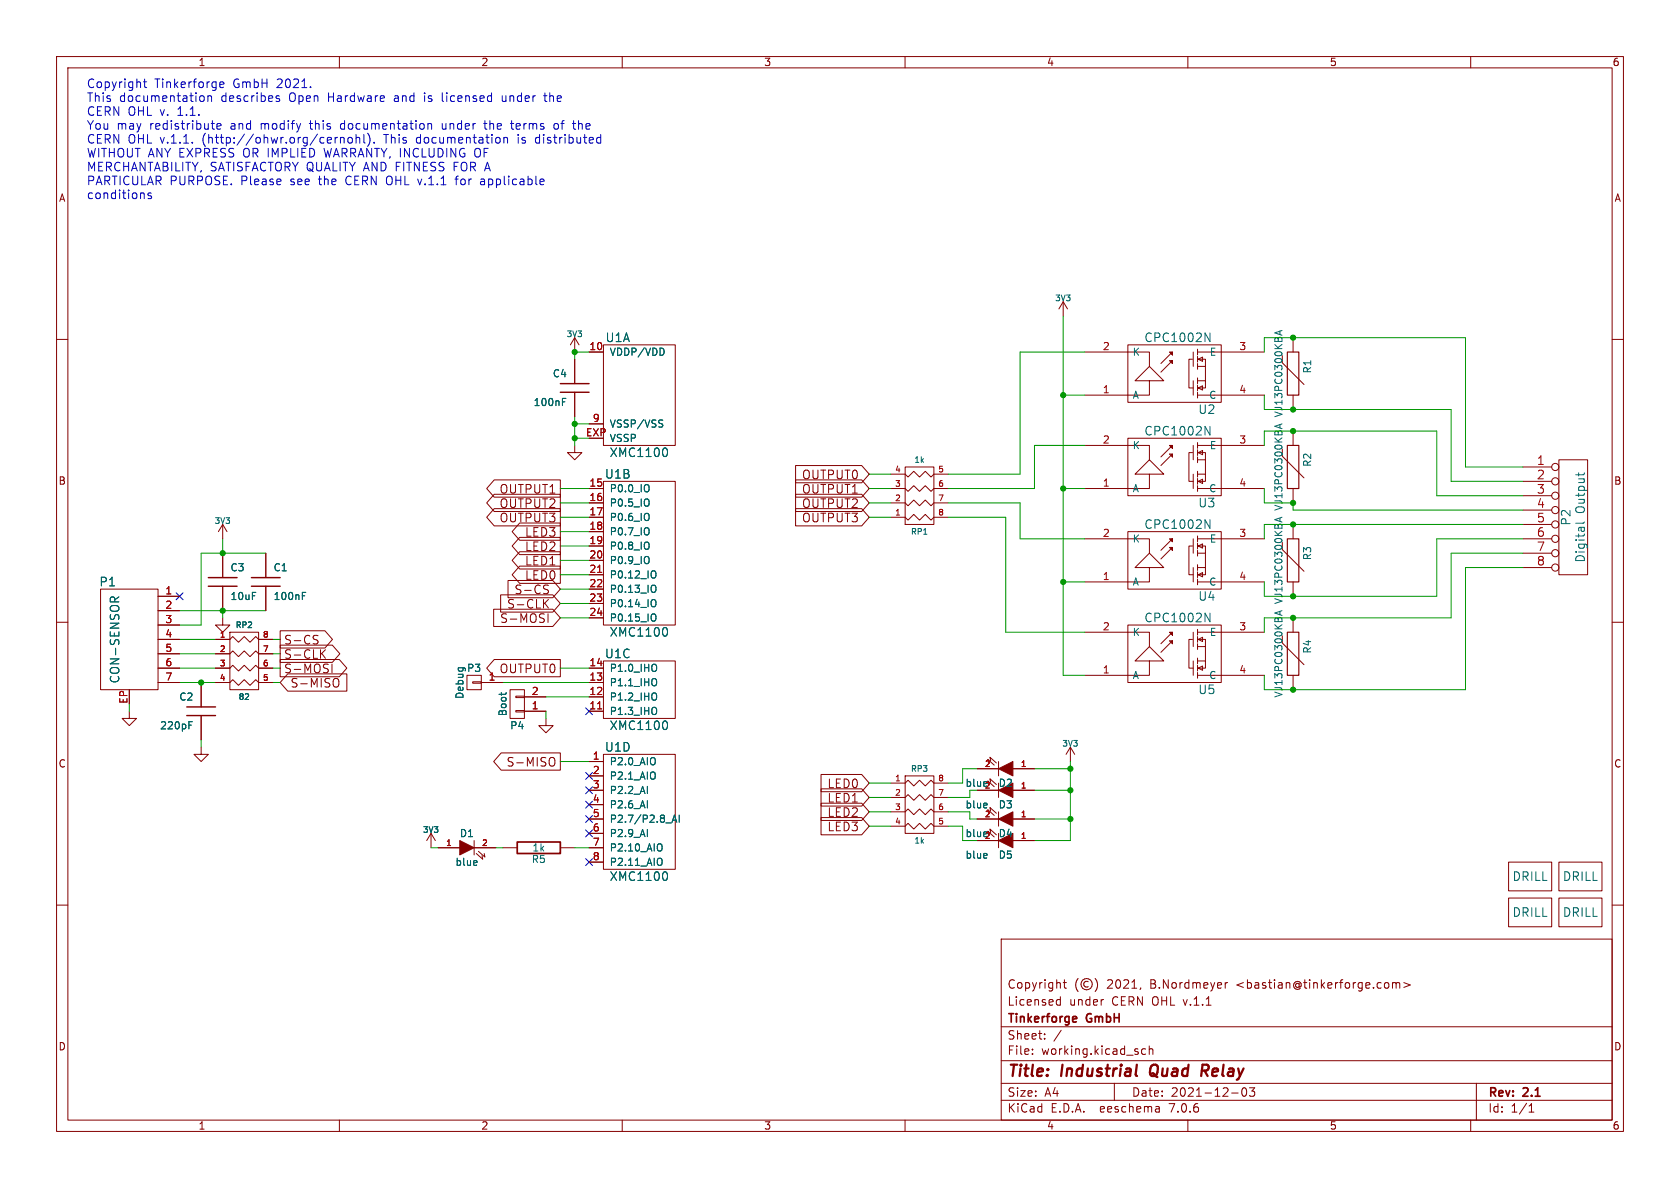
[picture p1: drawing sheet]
<svg xmlns="http://www.w3.org/2000/svg" width="297mm" height="210mm" viewBox="0 0 297 210" stroke-linecap="round" stroke-linejoin="round" font-family="sans-serif">
<g fill="none" stroke="#840000" stroke-width=".18">
<path d="M10 10h277v190h-277zM12 12h273v186h-273zM60 10v2M110 10v2M160 10v2M210 10v2M260 10v2M10 60h2M101.6 59.7l-.8 1.3M101.6 59.7v2.5M101.6 59.7l.8 1.3M188 53.3l-.8 1.3"/>
<path d="M188 53.3v2.6M188 53.3l.7 1.3M228.6 59.7v2.5M285 60h2M101.6 78.7v1.3h1.3l-1.3 1.3-1.3-1.3h1.3M101.6 63.5v4.3M101.6 69.3v4.4M104.1 62.2h2.6M104.1 74.9h2.6M106.7 61h12.7v17.7h-12.7zM191.8 62.2h11.4v2.6M191.8 78.7h11.4v2.6"/>
<path d="M199.4 61h16.5v10.1h-16.5zM199.4 77.5h16.5v10.1h-16.5zM203.2 67.3h2.5l-2.5-2.5-2.5 2.5h2.5v2.6h-11.4M207.3 64.3l-.5-.5h.5v.5v-.5l-2.1 2M207.3 62.7l-.5-.5h.5v.5v-.5l-2.1 2.1M207.3 79.2l-.5-.5h.5v.5v-.5l-2.1 2.1M210.8 63.5h-.6v5.1h.7M210.9 62.2v2.6M210.9 67.3v2.6M210.9 78.7v2.6M211.7 62.2h11.8M211.7 69.9h11.8"/>
<path d="M211.7 63.5h1.4v1.3h-1.4M211.7 67.3h1.4v1.3h-1.4M211.7 78.7h11.8M211.7 61.7v1M211.7 63v1M211.7 64.3v1M211.7 66.8v1M211.7 68.1v1M211.7 69.3v1.1M211.7 78.2v1M211.7 79.5v1M211.8 63.5l.8-.4v.8z"/>
<path d="M211.8 68.6l.8-.4v.8zM213.1 64.8v2.5M226.7 79.4v1.2l3.8 3.9M226.7 62.9v1.2l3.8 3.9M228.6 69.9v2.5M228.6 76.2v2.5M39.4 92.7l-.8 1.3M39.4 92.7v2.6M39.4 97.8v4.3M39.4 92.7l.7 1.3M47 97.8v4.3M87.4 89.9h11.7v3.1h-11.7l-1.4-1.6z"/>
<path d="M87.4 87.4h11.7v3h-11.7l-1.4-1.5zM87.4 84.8h11.7v3.1h-11.7l-1.4-1.5zM91.9 97.5h7.2v3.1h-7.2l-1.4-1.5zM91.9 95h7.2v3h-7.2l-1.4-1.5zM91.9 92.5h7.2v3h-7.2l-1.4-1.5zM104.1 91.4h2.6M104.1 88.9h2.6M104.1 86.4h2.6M104.1 94h2.6M104.1 96.5h2.6M104.1 99.1h2.6M106.7 85.1h12.7v25.4h-12.7z"/>
<path d="M140.6 84.8h11.7l1.4 1.6-1.4 1.5h-11.7zM140.6 87.4h11.7l1.4 1.5-1.4 1.5h-11.7zM140.6 82.3h11.7l1.4 1.5-1.4 1.5h-11.7zM140.6 89.9h11.7l1.4 1.5-1.4 1.6h-11.7zM157.5 83.8h2.5l.5 .5 1-1 1.1 1 1-1 1 1 .5-.5h2.5M157.5 86.4h2.5l.5 .5 1-1 1.1 1 1-1 1 1 .5-.5h2.5M157.5 88.9h2.5l.5 .5 1-1 1.1 1 1-1 1 1 .5-.5h2.5M157.5 91.4h2.5l.5 .5 1-1 1.1 1 1-1 1 1 .5-.5h2.5M160 82.6h5.1v10.1h-5.1zM191.8 95.3h11.4v2.5M199.4 94h16.5v10.1h-16.5zM203.2 83.8h2.5l-2.5-2.5-2.5 2.5h2.5v2.6h-11.4"/>
<path d="M207.3 97.3l-.5-.5h.5v.5v-.5l-2.1 2M207.3 95.8l-.5-.5h.5v.5v-.5l-2.1 2M207.3 80.8l-.5-.5h.5v.5v-.5l-2.1 2M210.8 96.5h-.6v5.1h.7M210.8 80h-.6v5.1h.7M210.9 83.8v2.6M210.9 95.3v2.5M211.7 95.3h11.8M211.7 96.5h1.4v1.3h-1.4M211.7 86.4h11.8M211.7 80h1.4v1.3h-1.4M211.7 83.8h1.4v1.3h-1.4"/>
<path d="M211.7 80.8v1M211.7 83.3v1M211.7 84.6v1M211.7 85.9v1M211.7 94.7v1.1M211.7 96v1M211.7 97.3v1M211.7 99.8v1M211.8 96.5l.8-.4v.8zM211.8 80l.8-.4v.8zM211.8 85.1l.8-.4v.8zM213.1 81.3v2.5"/>
<path d="M213.1 97.8v2.5M226.7 95.9v1.3l3.8 3.8M228.6 86.4v2.5M228.6 92.7v2.6M269.2 82.6h5.1M269.2 85.1h5.1M269.2 87.6h5.1M269.2 90.2h5.1M269.2 92.7h5.1M269.2 95.3h5.1M269.2 97.8h5.1M275.6 81.3h5.1v20.3h-5.1z"/>
<path d="M10 110h2M17.8 104.1h10.1v17.8h-10.1zM27.9 113h3.8M27.9 115.6h3.8M27.9 118.1h3.8M27.9 105.4h3.8M27.9 108h3.8M27.9 110.5h3.8M38.1 118.1h2.5l.5-.5 1.1 1 1-1 1 1 1-1 .5 .5h2.6M38.1 115.6h2.5l.5-.5 1.1 1 1-1 1 1 1-1 .5 .5h2.6M38.1 113h2.5l.5-.5 1.1 1 1-1 1 1 1-1 .5 .5h2.6M39.4 109.2v1.3h1.2l-1.2 1.3-1.3-1.3h1.3"/>
<path d="M39.4 103.6v4.4M40.6 111.8h5.1v10.1h-5.1zM47 103.6v4.4M49.5 114h9.3l1.3 1.6-1.3 1.5h-9.3zM49.5 116.6h10.5l1.3 1.5-1.3 1.5h-10.5zM49.5 111.5h7.9l1.4 1.5-1.4 1.6h-7.9zM50.9 119.1h10.4v3.1h-10.4l-1.4-1.5zM55.6 113l.5 .2 .1 .3-.3 .3h-.3M55.6 112.3l.6 .1M56.9 115.5l.6 .9M57.5 114.9l-.8 .8M58.7 117.4v1.5"/>
<path d="M59.3 119.9a.51 .51 0 0 1 .6 .5v.5a.51 .51 0 0 1-.6 .6M82.5 119.4h2.6v2.5h-2.6zM87.3 107.7h10.4l1.4 1.5-1.4 1.5h-10.4zM87.4 116.6h11.7v3h-11.7l-1.4-1.5zM88.5 105.2h9.2l1.4 1.5-1.4 1.5h-9.2zM89.8 102.6h7.9l1.4 1.5-1.4 1.6h-7.9zM91.9 100.1h7.2v3h-7.2l-1.4-1.5zM96.3 106.6l.7 .9M96.4 104.1l.4 .2 .2 .4-.3 .2h-.4M96.7 103.4l.3 .1M96.9 108.5v1.5M97 106l-.9 .8"/>
<path d="M104.1 118.1h2.6M104.1 101.6h2.6M104.1 104.1h2.6M104.1 106.7h2.6M104.1 109.2h2.6M106.7 116.8h12.7v10.2h-12.7zM191.8 111.8h11.4v2.5M199.4 110.5h16.5v10.2h-16.5zM203.2 116.8h2.5l-2.5-2.5-2.5 2.5h2.5v2.6h-11.4M203.2 100.3h2.5l-2.5-2.5-2.5 2.5h2.5v2.6h-11.4M207.3 113.8l-.5-.5h.5v.5v-.5l-2.1 2M207.3 112.3l-.5-.5h.5v.5v-.5l-2.1 2"/>
<path d="M210.8 113h-.6v5.1h.7M210.9 100.3v2.6M210.9 111.8v2.5M210.9 116.8v2.6M211.7 111.8h11.8M211.7 119.4h11.8M211.7 113h1.4v1.3h-1.4M211.7 116.8h1.4v1.3h-1.4M211.7 102.9h11.8M211.7 100.3h1.4v1.3h-1.4M211.7 101.1v1M211.7 102.4v1"/>
<path d="M211.7 111.3v1M211.7 112.5v1M211.7 113.8v1M211.7 116.3v1M211.7 117.6v1M211.7 118.9v1M211.8 113l.8-.4v.8zM211.8 118.1l.8-.4v.8zM211.8 101.6l.8-.4v.8zM213.1 114.3v2.5M226.7 112.4v1.3l3.8 3.8M228.6 102.9v2.5"/>
<path d="M228.6 109.2v2.6M228.6 119.4v2.5M269.2 100.3h5.1M285 110h2M22.9 125.7v1.3h1.2l-1.2 1.3-1.3-1.3h1.3M27.9 120.7h3.8M35.6 132.1v1.3h1.2l-1.2 1.2-1.3-1.2h1.3M35.6 120.7v4.3M35.6 126.5v4.3M38.1 120.7h2.5l.5-.6 1.1 1.1 1-1.1 1 1.1 1-1.1 .5 .6h2.6M83.6 120.5h1.5v.3h-1.5zM85.1 120.7h3.8"/>
<path d="M88.6 133.1h10.5v3h-10.5l-1.3-1.5zM90.2 121.9h2.5v5.1h-2.5zM91.2 123.1h1.5v.2h-1.5zM91.2 125.6h1.5v.3h-1.5zM92.7 125.7h3.8M92.7 123.2h3.8M96.5 127v1.3h1.3l-1.3 1.2-1.3-1.2h1.3M97.4 133.9a.51 .51 0 0 1 .7 .5v.5a.51 .51 0 0 1-.7 .5M104.1 134.6h2.6M104.1 137.2h2.6M104.1 139.7h2.6M104.1 120.7h2.6"/>
<path d="M104.1 125.7h2.6M104.1 123.2h2.6M106.7 133.4h12.7v20.3h-12.7zM145.1 136.9h7.2l1.4 1.5-1.4 1.6h-7.2zM145.1 139.4h7.2l1.4 1.6-1.4 1.5h-7.2zM157.5 138.4h2.5l.5-.5 1 1 1.1-1 1 1 1-1 .5 .5h2.5M160 137.2h5.1v10.1h-5.1zM172.7 135.9h3.8M172.7 139.7h3.8M174.8 134.9l-.2-.7 1.2 1.1M174.8 138.7l-.2-.7 1.2 1.1M175.1 134.5l-.1-.6 1.1 1"/>
<path d="M175.1 138.3l-.1-.6 1.1 1M176.5 134.6v2.6M176.5 138.4v2.6M179.1 135.9h3.8M179.1 139.7h3.8M189.2 132.1l-.7 1.3M189.2 132.1v2.5M189.2 132.1l.8 1.3M10 160h2M76.2 147.3l-.8 1.3M76.2 147.3v2.6M76.2 147.3l.8 1.3"/>
<path d="M77.5 149.9h3.8M83.8 149.9h3.8M83.8 148.6v2.5M84.2 150.9l1.1 1-.1-.6M84.6 150.5l1.1 1-.1-.6M88.9 149.9h2.5M99.1 149.9h2.5M104.1 144.8h2.6M104.1 142.2h2.6M104.1 147.3h2.6M104.1 149.9h2.6M104.1 152.4h2.6"/>
<path d="M145.1 142h7.2l1.4 1.5-1.4 1.5h-7.2zM145.1 144.5h7.2l1.4 1.6-1.4 1.5h-7.2zM157.5 146.1h2.5l.5-.6 1 1.1 1.1-1.1 1 1.1 1-1.1 .5 .6h2.5M157.5 143.5h2.5l.5-.5 1 1 1.1-1 1 1 1-1 .5 .5h2.5M157.5 141h2.5l.5-.5 1 1 1.1-1 1 1 1-1 .5 .5h2.5M172.7 148.6h3.8M172.7 144.8h3.8M174.8 147.6l-.2-.7 1.2 1.1M174.8 143.8l-.2-.7 1.2 1M175.1 147.2l-.1-.6 1.1 1M175.1 143.4l-.1-.7 1.1 1.1M176.5 143.5v2.6"/>
<path d="M176.5 147.3v2.6M179.1 148.6h3.8M179.1 144.8h3.8M266.7 152.4h7.6v5.1h-7.6zM266.7 158.8h7.6v5h-7.6zM275.6 158.8h7.6v5h-7.6zM275.6 152.4h7.6v5.1h-7.6zM285 160h2M177 166h108v32h-108zM186.9 177.6h.6M186.9 176.8h.6M187.5 176.2v1.5"/>
<path d="M188 173.7h.5M188.2 173.2v1.3l.3 .2M190.6 173a1.72 1.72 0 0 0 0 2.3M192.4 173.6a.52 .52 0 0 0-.8 .4 .52 .52 0 0 0 .8 .4M193.6 173a1.72 1.72 0 0 1 0 2.3M195 176.7h.1M201.7 174.6l-.2 .3M216.6 173.7v1M217 173.7l-.3 .1-.1 .2M245 173.7l.4 .1 .1 .2v.6l-.5 .1M246.2 173.8l.4-.1 .2 .2M246.2 173.7v1"/>
<path d="M246.8 173.9l.2-.2 .4 .1 .1 .9M246.8 173.9v.8M248.2 173.7l1.1 .4-1.1 .5M60 198v2M110 198v2M160 198v2M177 194.5h108M177 191.5h108M177 187.5h108M177 181.5h108M182.5 186.3v.1M182.5 185.5v.1"/>
<path d="M184.7 183.6v.1M184.7 182.8v.1M187.6 182.1l-1.3 2M197 191.5v3M202.5 185.5l-.4-.1-.3 .3v.4l.2 .2h.5M203.2 185.5l.2-.1 .3 .1 .1 .9M203.2 184.9v1.5M204.9 195.7l.1 .9M205 196.5l-.2 .1M205 196h-.2M210 198v2M217.7 193.2h1.2"/>
<path d="M219.7 192.4a.81 .81 0 0 0 .3 1.4l.2-.1 .2-.5-.2-.8M221.8 192.3l-.5 .6 .4 .1v.7l-.2 .1h-.4l-.2-.1M260 198v2M261 191.5v6.5M270.3 196.6h.9M270.3 195.5l.4-.4v1.5"/>
<circle cx="275" cy="92.7" r=".63"/>
<circle cx="275" cy="90.2" r=".63"/>
<circle cx="275" cy="97.8" r=".63"/>
<circle cx="275" cy="82.5" r=".63"/>
<circle cx="275" cy="87.6" r=".63"/>
<circle cx="275" cy="85.1" r=".63"/>
<circle cx="275" cy="95.2" r=".63"/>
<circle cx="275" cy="100.3" r=".63"/>
<circle cx="192.1" cy="174" r="1"/>
</g>
<path d="M203.5 188.5a1.5 1.5 0 0 0 0 1.6M212.9 189.3l.6 .9M213.4 188.2h-.8l-.3 2M213.4 189.2l-.9 .1" fill="none" stroke="#840000" stroke-width=".4"/>
<path d="M91.4 148.8h7.7v2.1h-7.7zM190.1 179.7l.2 .3-.7 .2M190.3 180.6l-.2 .1" fill="none" stroke="#840000" stroke-width=".3"/>
<g fill="#840000" stroke="#840000" stroke-width=".18">
<path d="M176.5 148.6l2.6-1.3v2.6z"/>
<path d="M176.5 135.9l2.6-1.3v2.6z"/>
<path d="M176.5 144.8l2.6-1.3v2.6z"/>
<path d="M176.5 139.7l2.6-1.3v2.6z"/>
<path d="M81.3 148.6l2.5 1.3-2.5 1.2z"/>
</g>
<g fill="none" stroke="#006464" stroke-width=".18">
<path d="M213 58.9l.9 1.5v-1.5M226.3 58.5v.6M226.6 58.4l-1.2 .4 1.2 .5M99.4 71h.5M99.4 70.4h.6M116.7 74.2l.5 .1M116.9 74.9l.3 .2-.3 .4M117.4 61.8v.7M117.8 79.3l.2 .5-.2 .8M213 75.4l.9 1.5v-1.5M226.3 75.1v.6M226.6 74.9l-1.2 .5 1.2 .4"/>
<path d="M114.7 85.9v.9M114.7 88.4v.9M114.7 90.9v.9M114.7 93.5v.9M114.7 96v.9M114.7 98.6v.9M213 91.9l.9 1.5v-1.5M226.3 91.6v.6M226.6 91.4l-1.2 .5 1.2 .4M279.1 83.6v.5M280.1 92.3l-.2 .2h-1.3M280.1 83.6l-.1 .3"/>
<path d="M19.5 106.4v-.6l.3-.3 .4 .2 .1 .7M21 105.5l-.7 .5M53.5 105.3h.4M53.5 104.7h.6M115.7 100.9l.1 .1a.81 .81 0 0 1-.1 1.2M115.7 103.4l.1 .1a.81 .81 0 0 1-.1 1.2M115.7 106l.1 .1a.81 .81 0 0 1-.1 1.2M115.7 108.5l.1 .1a.81 .81 0 0 1-.1 1.2M115.9 117.5a.9 .9 0 0 1 0 1.1M117.8 111l.2 .5-.2 .9M213 108.4l.9 1.5v-1.5M226.3 108.1v.6"/>
<path d="M226.6 108l-1.2 .4 1.2 .4M33.4 128.2h.4M33.4 127.6h.6M88.6 122.4v.5M89.5 122.4v.2M115.9 125.1a.9 .9 0 0 1 0 1.1M115.9 120a.9 .9 0 0 1 0 1.2M115.9 122.6a.9 .9 0 0 1 0 1.1M117.8 127.5l.2 .5-.2 .9M84.3 152.2v.2l-.6 .2M116.9 149.2a.9 .9 0 0 1 0 1.2M116.9 151.8a.9 .9 0 0 1 0 1.1"/>
<path d="M117.7 145.5h1M117.8 154.2l.2 .5-.2 .9M118.8 145.4l.4-1.3 .4 1.3M118.9 145h.6M120.1 144.1v1.3M174.4 150.9l.1 .3-.6 .1M174.4 142l.1 .3-.6 .1"/>
</g>
<path d="M227.6 78.7h2v7.7h-2zM227.6 62.2h2v7.7h-2zM227.6 95.3h2v7.6h-2zM227.6 111.8h2v7.6h-2z" fill="none" stroke="#840000" stroke-width=".2"/>
<path d="M99.1 69.3h5M99.1 67.8h5M36.8 103.6h5.1M36.8 102.1h5.1M44.4 103.6h5.1M44.4 102.1h5.1M33 126.5h5.1M33 125h5.1" fill="none" stroke="#840000" stroke-width=".25"/>
<path d="M105.7 101.2h.7M105.7 125.3h.7" fill="none" stroke="#a90000" stroke-width=".18"/>
<g fill="none" stroke="#0000c2" stroke-width=".18">
<path d="M25.4 14.5h.5M25.6 14v1.3l.3 .2M35.4 17l.4-.1 .3 .3-.1 .6-.2 .1h-.4M36.7 17.1l.3-.2 .3 .1 .1 .9M36.7 16.9v1M38.9 15l.7-.2-.1-.3h-.4l-.2 .2v.7h.6M48.9 17h.5M48.9 17.4l.5 .1v.2l-.2 .2h-.4M54.9 15.3v.2M78.2 16.4l.1 1.5M88.8 16.9v.8l.2 .2M96.1 16.9h.6"/>
<path d="M96.3 16.4v1.3l.2 .2M25.4 34.2l.1 .9M26.7 34.2l-.3-.1-.2 .2v.2l.5 .2v.3h-.5M37.3 21.8h.6M37.6 22.8h.3M38.3 22.3l.8-.1-.1-.3-.4-.1-.3 .2 .1 .8h.6M59.5 24.3h.2M60.2 24.4l.2-.1 .4 .1v.9M60.2 24.3v1M61.6 24.4l.4-.1 .3 .3v.4l-.3 .3-.4-.1-.1-.2v-.4zM62.9 24.4l.3-.1 .3 .1 .1 .9M62.9 23.8v1.5"/>
<path d="M64.3 23.8v1.3l.2 .2M65.1 23.6a1.79 1.79 0 0 1 0 2.2M66.1 25.2v.1M75.6 22l.3-.2 .3 .1 .1 .9M75.6 21.8v1M78.2 21.8l.1 1M80.4 31.6h.6M80.7 31.4v1.3M84 26.4v1.1M85.4 31.6l-.4 .1M85.5 32.1h-.3a.3 .3 0 0 0-.3 .3 .3 .3 0 0 0 .3 .3h.3M85.5 21.8h.6"/>
<path d="M85.7 21.3l.1 1.5M89.1 24.4l.2-.1 .4 .1v.9M89.1 24.3v1M90.2 21.8h.6M90.5 21.3v1.3l.2 .2M94.7 24.4v.8M96.1 31.7l.1 .3-.7 .2M98.4 21.8l-.3 .1-.2 .2 .1 .6 .4 .1M101.2 21.8h.6M101.5 22.8h.3M105.6 24.4h.6M105.6 25.2h.6"/>
<path d="M106.2 23.8v1.5"/>
</g>
<g fill="none" stroke="#009600" stroke-width=".18">
<path d="M188 55.9v63.5h3.8M101.6 74.9h2.5M101.6 73.7v5M101.6 77.5h2.5M104.1 62.2h-2.5v1.3M188 69.9h3.8M191.8 62.2h-11.5v21.6h-12.7M191.8 78.7h-8.9v7.7h-15.3M223.5 78.7v-2.5h30.5v11.4h15.2M223.5 69.9v2.5h33v12.7h12.7M223.5 62.2v-2.5h35.6v22.9h10.1M39.4 95.3v2.5"/>
<path d="M47 97.8h-11.4v12.7h-3.9M99.1 88.9h5M99.1 86.4h5M99.1 91.4h5M99.1 96.5h5M99.1 99.1h5M99.1 94h5M153.7 88.9h3.8M153.7 86.4h3.8M153.7 91.4h3.8M153.7 83.8h3.8M167.6 88.9h12.7v6.4h11.5"/>
<path d="M167.6 91.4h10.2v20.4h14M188 86.4h3.8M223.5 86.4v2.5h5.1v1.3h40.6M269.2 95.3h-15.2v10.1h-30.5v-2.5M269.2 92.7h-45.7v2.6M269.2 97.8h-12.7v11.4h-33v2.6M31.7 118.1h6.4M31.7 108h15.3M31.7 115.6h6.4M31.7 113h6.4M39.4 108v1.2M48.3 118.1h1.2"/>
<path d="M48.3 115.6h1.2M48.3 113h1.2M99.1 109.2h5M99.1 118.1h5M99.1 104.1h5M99.1 106.7h5M99.1 101.6h5M188 102.9h3.8M269.2 100.3h-10.1v21.6h-35.6v-2.5M22.9 124.5v1.2M31.7 120.7h6.4M35.6 130.8v1.3"/>
<path d="M48.3 120.7h1.2M88.9 120.7h15.2M96.5 125.7v1.3M96.5 123.2h7.6M99.1 134.6h5M153.7 138.4h3.8M171.4 139.7v1.3h-3.8M172.7 135.9h-2.5v2.5h-2.6M182.9 139.7h6.3M182.9 135.9h6.3M189.2 134.6v14h-6.3M76.2 149.9h1.3"/>
<path d="M87.6 149.9h1.3M101.6 149.9h2.5M153.7 143.5h3.8M153.7 146.1h3.8M153.7 141h3.8M167.6 143.5h3.8v1.3h1.3M167.6 146.1h2.6v2.5M182.9 144.8h6.3"/>
</g>
<g fill="none" stroke="#000084" stroke-width=".18">
<path d="M31.1 104.8l1.3 1.2M32.4 104.8l-1.3 1.2M103.5 139.1l1.2 1.2M103.5 125.1l1.2 1.2M103.5 136.6l1.2 1.2M104.7 139.1l-1.2 1.2M104.7 125.1l-1.2 1.2M104.7 136.6l-1.2 1.2M103.5 146.7l1.2 1.2M103.5 141.6l1.2 1.2M103.5 144.2l1.2 1.2M103.5 151.8l1.2 1.2"/>
<path d="M104.7 146.7l-1.2 1.2M104.7 141.6l-1.2 1.2M104.7 144.2l-1.2 1.2M104.7 151.8l-1.2 1.2"/>
</g>
<g fill="#009600" stroke="#009600" stroke-width=".18">
<circle cx="189.2" cy="139.7" r=".46"/>
<circle cx="188" cy="69.9" r=".46"/>
<circle cx="189.2" cy="135.9" r=".46"/>
<circle cx="189.2" cy="144.8" r=".46"/>
<circle cx="228.6" cy="109.2" r=".46"/>
<circle cx="228.6" cy="88.9" r=".46"/>
<circle cx="228.6" cy="92.7" r=".46"/>
<circle cx="228.6" cy="121.9" r=".46"/>
<circle cx="188" cy="86.4" r=".46"/>
<circle cx="228.6" cy="72.4" r=".46"/>
<circle cx="228.6" cy="76.2" r=".46"/>
<circle cx="188" cy="102.9" r=".46"/>
<circle cx="228.6" cy="105.4" r=".46"/>
<circle cx="228.6" cy="59.7" r=".46"/>
<circle cx="39.4" cy="97.8" r=".46"/>
<circle cx="39.4" cy="108" r=".46"/>
<circle cx="35.6" cy="120.7" r=".46"/>
<circle cx="101.6" cy="74.9" r=".46"/>
<circle cx="101.6" cy="62.2" r=".46"/>
<circle cx="101.6" cy="77.5" r=".46"/>
</g>
<g font-size="2.8" fill="#840000">
<text x="178" y="190.9">Title:</text>
<text x="187.7" y="190.9">Industrial</text>
<text x="204.2" y="190.9">Quad</text>
<text x="214" y="190.9">Relay</text>
</g>
<g font-size="2.1" fill="#0000c2">
<text x="15.2" y="15.7">Copyright</text>
<text x="27.3" y="15.7">Tinkerforge</text>
<text x="41.2" y="15.7">GmbH</text>
<text x="49.1" y="15.7">2021.</text>
<text x="15.2" y="18.1">This</text>
<text x="15.2" y="20.6">CERN OHL v.</text>
<text x="15.2" y="23">You</text>
<text x="20.6" y="23">may</text>
<text x="21.1" y="18.1">documentation</text>
<text x="26.5" y="23">redistribute</text>
<text x="31.5" y="20.6">1.1.</text>
<text x="39.1" y="18.1">describes</text>
<text x="40.9" y="23">and</text>
<text x="46.3" y="23">modify</text>
<text x="51.3" y="18.1">Open</text>
<text x="55.2" y="23">this</text>
<text x="58.2" y="18.1">Hardware</text>
<text x="60.7" y="23">documentation</text>
<text x="70.1" y="18.1">and</text>
<text x="75.5" y="18.1">is</text>
<text x="78.8" y="18.1">licensed</text>
<text x="78.8" y="23">under</text>
<text x="86.5" y="23">the</text>
<text x="89.5" y="18.1">under</text>
<text x="91.4" y="23">terms</text>
<text x="97.2" y="18.1">the</text>
<text x="99.1" y="23">of</text>
<text x="102.6" y="23">the</text>
<text x="15.2" y="25.5">CERN OHL v.1.1.</text>
<text x="15.2" y="27.9">WITHOUT ANY EXPRESS OR IMPLIED</text>
<text x="35.9" y="25.5">(http://ohwr.org/cernohl).</text>
<text x="57.7" y="27.9">WARRANTY, INCLUDING</text>
<text x="68.2" y="25.5">This</text>
<text x="74" y="25.5">documentation</text>
<text x="84.6" y="27.9">OF</text>
<text x="92.1" y="25.5">is</text>
<text x="95.3" y="25.5">distributed</text>
<text x="15.2" y="30.4">MERCHANTABILITY, SATISFACTORY QUALITY AND FITNESS FOR A</text>
<text x="15.2" y="32.9">PARTICULAR PURPOSE.</text>
<text x="15.2" y="35.3">conditions</text>
<text x="42.6" y="32.9">Please</text>
<text x="51.5" y="32.9">see</text>
<text x="56.6" y="32.9">the</text>
<text x="61.5" y="32.9">CERN OHL v.1.1</text>
<text x="81.4" y="32.9">for</text>
<text x="85.9" y="32.9">applicable</text>
</g>
<g font-size="2.1" fill="#006464">
<text x="107" y="60.7">U1A</text>
<text x="202.2" y="60.7">CPC1002N</text>
<text x="202.2" y="77.2">CPC1002N</text>
<text x="211.8" y="73.4">U2</text>
<text x="107.7" y="81">XMC1100</text>
<text x="106.9" y="84.8">U1B</text>
<text x="211.8" y="89.9">U3</text>
<text x="202.2" y="93.7">CPC1002N</text>
<text x="277.9" y="93" transform="rotate(-90 277.9 93)">P2</text>
<text x="280.4" y="90.8" transform="rotate(-90 280.4 90.8)">Output</text>
<text x="280.4" y="99.5" transform="rotate(-90 280.4 99.5)">Digital</text>
<text x="17.5" y="103.9">P1</text>
<text x="211.8" y="106.4">U4</text>
<text x="107.7" y="112.8">XMC1100</text>
<text x="202.2" y="110.2">CPC1002N</text>
<text x="106.9" y="116.6">U1C</text>
<text x="21.3" y="120.9" transform="rotate(-90 21.3 120.9)">CON-SENSOR</text>
<text x="211.8" y="122.9">U5</text>
<text x="107.7" y="129.3">XMC1100</text>
<text x="106.9" y="133.1">U1D</text>
<text x="107.7" y="155.9">XMC1100</text>
<text x="267.3" y="155.9">DRILL</text>
<text x="276.2" y="155.9">DRILL</text>
<text x="267.3" y="162.3">DRILL</text>
<text x="276.2" y="162.3">DRILL</text>
</g>
<g font-size="2.1" fill="#a90000">
<text x="271.6" y="82.3">1</text>
<text x="271.6" y="84.8">2</text>
<text x="271.6" y="87.4">3</text>
<text x="271.6" y="89.9">4</text>
<text x="271.6" y="92.5">5</text>
<text x="271.6" y="95">6</text>
<text x="271.6" y="97.5">7</text>
<text x="271.6" y="100.1">8</text>
</g>
<g font-size="2.1" fill="#840000">
<text x="88.2" y="90">OUTPUT2</text>
<text x="88.2" y="87.5">OUTPUT1</text>
<text x="141.7" y="87.5">OUTPUT1</text>
<text x="141.7" y="90">OUTPUT2</text>
<text x="141.7" y="84.9">OUTPUT0</text>
<text x="88.2" y="92.5">OUTPUT3</text>
<text x="92.7" y="95.1">LED3</text>
<text x="141.7" y="92.5">OUTPUT3</text>
<text x="92.7" y="100.2">LED1</text>
<text x="92.7" y="97.6">LED2</text>
<text x="89.6" y="107.8">S-CLK</text>
<text x="90.9" y="105.2">S-CS</text>
<text x="92.7" y="102.7">LED0</text>
<text x="88.3" y="110.3">S-MOSI</text>
<text x="50.1" y="116.7">S-CLK</text>
<text x="50.1" y="119.2">S-MOSI</text>
<text x="50.1" y="114.1">S-CS</text>
<text x="88.2" y="119.2">OUTPUT0</text>
<text x="51.2" y="121.7">S-MISO</text>
<text x="89.5" y="135.7">S-MISO</text>
<text x="146.2" y="139.5">LED0</text>
<text x="146.2" y="142.1">LED1</text>
<text x="146.2" y="144.6">LED2</text>
<text x="146.2" y="147.1">LED3</text>
<text x="178" y="178">Licensed</text>
<text x="178" y="175">Copyright</text>
<text x="189" y="178">under</text>
<text x="195.7" y="175">2021,</text>
<text x="196.6" y="178">CERN OHL v.1.1</text>
<text x="203.5" y="175">B.Nordmeyer</text>
<text x="218.8" y="175">&lt;bastian@tinkerforge.com&gt;</text>
<text x="178" y="184">Sheet:</text>
<text x="178" y="181.2">Tinkerforge</text>
<text x="192.2" y="181.2">GmbH</text>
<text x="178" y="186.7">File:</text>
<text x="184.1" y="186.7">working.kicad_sch</text>
<text x="178" y="196.9">KiCad</text>
<text x="178" y="194.1">Size:</text>
<text x="184.7" y="194.1">A4</text>
<text x="185.7" y="196.9">E.D.A.</text>
<text x="194.6" y="196.9">eeschema</text>
<text x="200" y="194.1">Date:</text>
<text x="207" y="196.9">7.0.6</text>
<text x="207" y="194.1">2021-12-03</text>
<text x="263" y="194.3">Rev:</text>
<text x="263" y="196.9">Id:</text>
<text x="267.1" y="196.9">1/1</text>
<text x="269.4" y="194.3">2.1</text>
</g>
<g font-size="1.8" fill="#840000">
<text x="35" y="11.9">1</text>
<text x="85" y="11.9">2</text>
<text x="135" y="11.9">3</text>
<text x="185" y="11.9">4</text>
<text x="235" y="11.9">5</text>
<text x="285" y="11.9">6</text>
<text x="10.3" y="35.9">A</text>
<text x="285.3" y="35.9">A</text>
<text x="10.3" y="85.9">B</text>
<text x="285.3" y="85.9">B</text>
<text x="10.3" y="135.9">C</text>
<text x="285.3" y="135.9">C</text>
<text x="10.3" y="185.9">D</text>
<text x="285.3" y="185.9">D</text>
<text x="35" y="199.9">1</text>
<text x="85" y="199.9">2</text>
<text x="135" y="199.9">3</text>
<text x="185" y="199.9">4</text>
<text x="235" y="199.9">5</text>
<text x="285" y="199.9">6</text>
</g>
<g font-size="1.8" fill="#a90000">
<text x="104.1" y="62">10</text>
<text x="194.9" y="62">2</text>
<text x="219" y="62">3</text>
<text x="194.9" y="69.6">1</text>
<text x="219" y="69.6">4</text>
<text x="103.5" y="77.2">EXP</text>
<text x="104.7" y="74.7">9</text>
<text x="194.9" y="78.5">2</text>
<text x="219" y="78.5">3</text>
<text x="104.1" y="86.1">15</text>
<text x="104.1" y="88.6">16</text>
<text x="194.9" y="86.1">1</text>
<text x="219" y="86.1">4</text>
<text x="104.1" y="91.2">17</text>
<text x="104.1" y="93.7">18</text>
<text x="194.9" y="95">2</text>
<text x="219" y="95">3</text>
<text x="104.1" y="96.3">19</text>
<text x="104.1" y="98.8">20</text>
<text x="104.1" y="101.3">21</text>
<text x="29.1" y="105.2">1</text>
<text x="29.1" y="107.7">2</text>
<text x="104.1" y="103.9">22</text>
<text x="104.1" y="106.4">23</text>
<text x="194.9" y="102.6">1</text>
<text x="219" y="102.6">4</text>
<text x="29.1" y="110.2">3</text>
<text x="29.1" y="112.8">4</text>
<text x="104.1" y="109">24</text>
<text x="194.9" y="111.5">2</text>
<text x="219" y="111.5">3</text>
<text x="29.1" y="115.3">5</text>
<text x="29.1" y="117.9">6</text>
<text x="104.1" y="117.9">14</text>
<text x="194.9" y="119.1">1</text>
<text x="219" y="119.1">4</text>
<text x="22.6" y="124.5" transform="rotate(-90 22.6 124.5)">EP</text>
<text x="29.1" y="120.4">7</text>
<text x="86.3" y="120.4">1</text>
<text x="93.9" y="125.5">1</text>
<text x="93.9" y="122.9">2</text>
<text x="104.1" y="125.5">11</text>
<text x="104.1" y="122.9">12</text>
<text x="104.1" y="120.4">13</text>
<text x="104.7" y="134.4">1</text>
<text x="104.7" y="136.9">2</text>
<text x="104.7" y="139.4">3</text>
<text x="104.7" y="142">4</text>
<text x="104.7" y="144.5">5</text>
<text x="104.7" y="147.1">6</text>
<text x="104.7" y="149.6">7</text>
<text x="104.7" y="152.1">8</text>
</g>
<g font-size="1.8" fill="#006464">
<text x="107.7" y="63.1">VDDP/VDD</text>
<text x="200.2" y="63.1">K</text>
<text x="213.8" y="63.1">E</text>
<text x="94.3" y="72">100nF</text>
<text x="97.6" y="66.9">C4</text>
<text x="200.2" y="70.7">A</text>
<text x="213.7" y="70.7">C</text>
<text x="232" y="66.1" transform="rotate(-90 232 66.1)">R1</text>
<text x="107.7" y="75.8">VSSP/VSS</text>
<text x="226.9" y="73.9" transform="rotate(-90 226.9 73.9)">VJ13PC0300KBA</text>
<text x="107.7" y="78.3">VSSP</text>
<text x="200.2" y="79.6">K</text>
<text x="213.8" y="79.6">E</text>
<text x="232" y="82.6" transform="rotate(-90 232 82.6)">R2</text>
<text x="107.7" y="87.2">P0.0_IO</text>
<text x="107.7" y="89.8">P0.5_IO</text>
<text x="200.2" y="87.2">A</text>
<text x="213.7" y="87.2">C</text>
<text x="107.7" y="92.3">P0.6_IO</text>
<text x="107.7" y="94.8">P0.7_IO</text>
<text x="226.9" y="90.4" transform="rotate(-90 226.9 90.4)">VJ13PC0300KBA</text>
<text x="40.6" y="101.2">C3</text>
<text x="48.3" y="101.2">C1</text>
<text x="107.7" y="97.4">P0.8_IO</text>
<text x="107.7" y="99.9">P0.9_IO</text>
<text x="200.2" y="96.1">K</text>
<text x="213.8" y="96.1">E</text>
<text x="232" y="99.1" transform="rotate(-90 232 99.1)">R3</text>
<text x="40.6" y="106.3">10uF</text>
<text x="48.3" y="106.3">100nF</text>
<text x="107.7" y="102.5">P0.12_IO</text>
<text x="107.7" y="105">P0.13_IO</text>
<text x="107.7" y="107.5">P0.14_IO</text>
<text x="200.2" y="103.7">A</text>
<text x="213.7" y="103.7">C</text>
<text x="226.9" y="106.9" transform="rotate(-90 226.9 106.9)">VJ13PC0300KBA</text>
<text x="107.7" y="110.1">P0.15_IO</text>
<text x="200.2" y="112.6">K</text>
<text x="213.8" y="112.6">E</text>
<text x="82.5" y="119">P3</text>
<text x="107.7" y="119">P1.0_IHO</text>
<text x="232" y="115.6" transform="rotate(-90 232 115.6)">R4</text>
<text x="31.6" y="124.1">C2</text>
<text x="82.1" y="123.7" transform="rotate(-90 82.1 123.7)">Debug</text>
<text x="107.7" y="124.1">P1.2_IHO</text>
<text x="107.7" y="121.5">P1.1_IHO</text>
<text x="200.2" y="120.2">A</text>
<text x="213.7" y="120.2">C</text>
<text x="226.9" y="123.4" transform="rotate(-90 226.9 123.4)">VJ13PC0300KBA</text>
<text x="28.2" y="129.1">220pF</text>
<text x="89.8" y="126.7" transform="rotate(-90 89.8 126.7)">Boot</text>
<text x="90.1" y="129.1">P4</text>
<text x="107.7" y="126.6">P1.3_IHO</text>
<text x="107.7" y="135.5">P2.0_AIO</text>
<text x="107.7" y="138">P2.1_AIO</text>
<text x="107.7" y="140.6">P2.2_AI</text>
<text x="107.7" y="143.1">P2.6_AI</text>
<text x="170.6" y="139.3">blue</text>
<text x="170.6" y="143.1">blue</text>
<text x="176.5" y="139.3">D2</text>
<text x="176.5" y="143.1">D3</text>
<text x="81.2" y="148.2">D1</text>
<text x="107.7" y="145.6">P2.7/P2.8_AI</text>
<text x="107.7" y="148.2">P2.9_AI</text>
<text x="170.6" y="148.2">blue</text>
<text x="176.5" y="148.2">D4</text>
<text x="80.4" y="153.3">blue</text>
<text x="93.9" y="152.8">R5</text>
<text x="94" y="150.7">1k</text>
<text x="107.7" y="150.7">P2.10_AIO</text>
<text x="107.7" y="153.3">P2.11_AIO</text>
<text x="170.6" y="152">blue</text>
<text x="176.5" y="152">D5</text>
</g>
<g font-size="1.4" fill="#006464">
<text x="186.4" y="53.4">3V3</text>
<text x="100.1" y="59.8">3V3</text>
<text x="161.5" y="82">1k</text>
<text x="37.8" y="92.8">3V3</text>
<text x="160.9" y="94.7">RP1</text>
<text x="41.6" y="111.2">RP2</text>
<text x="42.1" y="123.9">82</text>
<text x="160.9" y="136.6">RP3</text>
<text x="187.7" y="132.2">3V3</text>
<text x="74.7" y="147.4">3V3</text>
<text x="161.5" y="149.3">1k</text>
</g>
<g font-size="1.4" fill="#a90000">
<text x="158.1" y="83.6">4</text>
<text x="165.8" y="83.6">5</text>
<text x="158.1" y="88.6">2</text>
<text x="158.1" y="86.1">3</text>
<text x="165.8" y="86.1">6</text>
<text x="165.8" y="88.6">7</text>
<text x="158.1" y="91.2">1</text>
<text x="165.8" y="91.2">8</text>
<text x="38.8" y="112.8">1</text>
<text x="46.4" y="112.8">8</text>
<text x="38.8" y="115.3">2</text>
<text x="38.8" y="117.9">3</text>
<text x="46.4" y="117.9">6</text>
<text x="46.4" y="115.3">7</text>
<text x="38.8" y="120.4">4</text>
<text x="46.4" y="120.4">5</text>
<text x="174" y="135.6">2</text>
<text x="180.4" y="135.6">1</text>
<text x="158.1" y="138.2">1</text>
<text x="158.1" y="140.7">2</text>
<text x="158.1" y="143.3">3</text>
<text x="165.8" y="143.3">6</text>
<text x="165.8" y="140.7">7</text>
<text x="165.8" y="138.2">8</text>
<text x="174" y="139.4">2</text>
<text x="180.4" y="139.4">1</text>
<text x="78.8" y="149.6">1</text>
<text x="85.1" y="149.6">2</text>
<text x="158.1" y="145.8">4</text>
<text x="165.8" y="145.8">5</text>
<text x="174" y="148.3">2</text>
<text x="174" y="144.5">2</text>
<text x="180.4" y="148.3">1</text>
<text x="180.4" y="144.5">1</text>
</g>
</svg>
